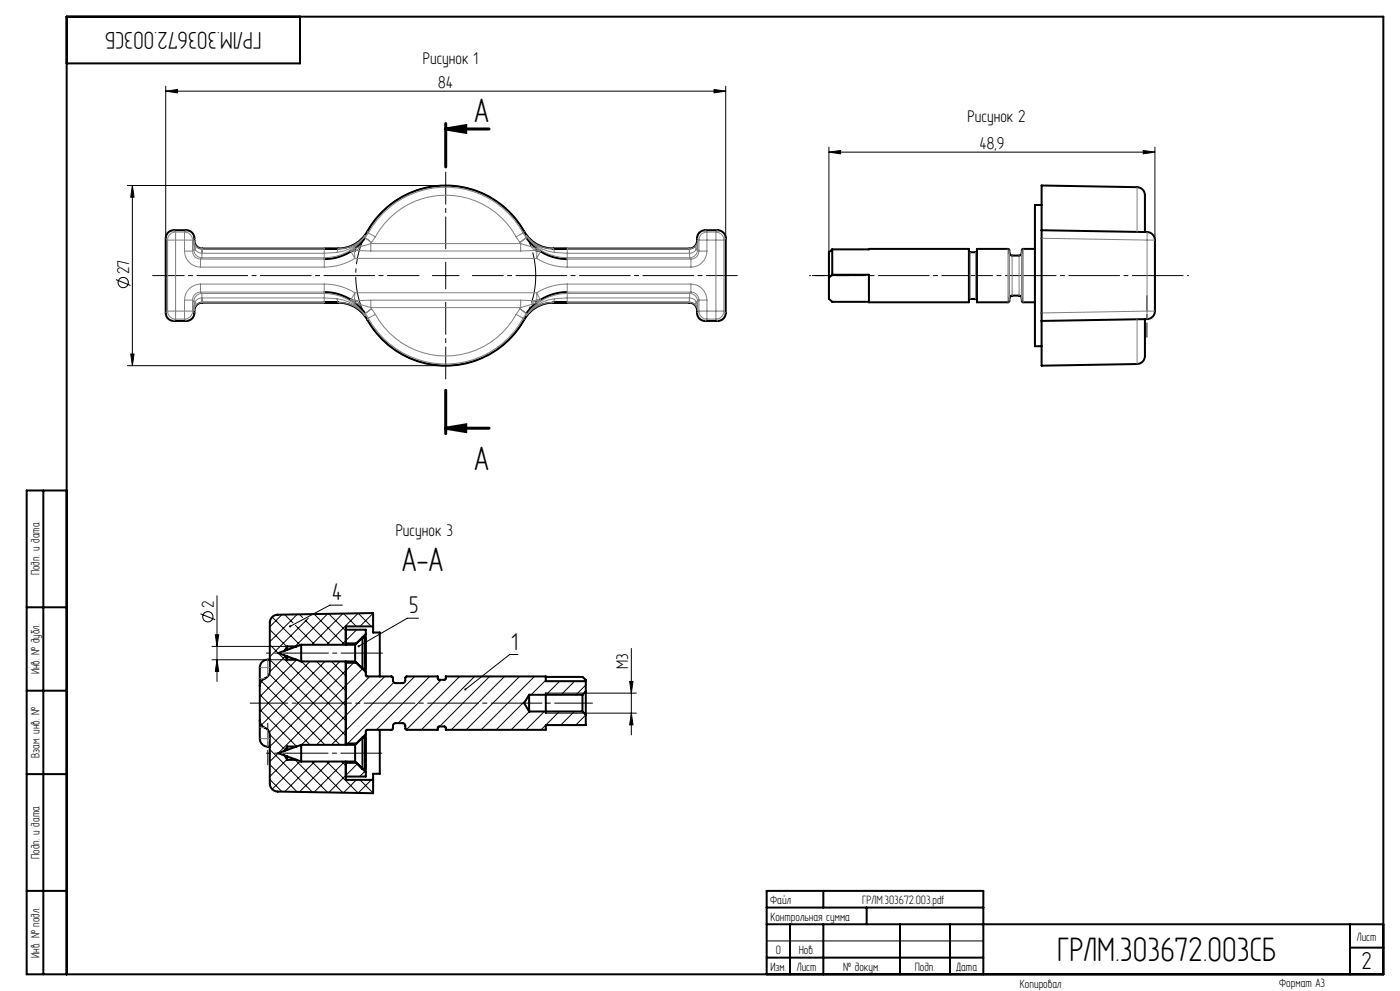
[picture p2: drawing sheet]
<svg xmlns="http://www.w3.org/2000/svg" width="420mm" height="297mm" viewBox="0 0 420 297" stroke-linecap="round" stroke-linejoin="round" font-family="sans-serif">
<g fill="none" stroke="#000" stroke-width=".3">
<path d="M49.7 27.3l3.5-.5v1zM49.7 25.8v45.6M49.7 27.3h168M214.2 26.8l3.5 .5-3.5 .5zM217.7 25.8v45.6M38.2 55.6h95.5M39.7 55.6v54M39.7 55.6l.5 3.5h-1zM248.7 45.6l3.5-.5v1zM248.7 44.1v39.1M248.7 45.6h97.8M343 45.1l3.5 .5-3.5 .5z"/>
<path d="M346.5 44.1v27.9M133.7 78.6v8M34.8 83.8l4.4 1.8M129.7 82.6h8M38.2 109.6h95.5M39.2 106.1h1l-.5 3.5zM65.1 178.6v25.6M60.2 184l4.4 1.7M63.6 193.7h22.5M63.6 197.7h22.5M64.6 190.2h1l-.5 3.5zM65.1 197.7l.5 3.5h-1z"/>
<path d="M80.9 188.7l5.2 5.1M80.9 193.2l22.8 22.8M80.9 197.7l22.8 22.8M81.6 184.9l8.5 8.4M84.6 184.2l-3.7 3.6M85.4 184.2l2.5 2.5M85.5 196.7l-4.6 4.6M88.6 187.4l5.8 5.8M89 197.7l-11.1 11.1M89.2 184.1l-8.3 8.2M89.8 184.1l1 1M90.5 198.2l13.2 13.3"/>
<path d="M91.5 185.8l7.4 7.4M92.5 185.3l-11.6 11.5M93 198.2l-15.1 15.1M94.4 184.2l9 9M94.9 198.2l8.8 8.8M97.5 198.2l-19.1 19.1M98.3 184l-9.8 9.7M98.6 184l5.1 5.1M99.4 198.2l4.3 4.3M102 198.2l-21.2 21.2M102.7 181.4h-3.7l-11.9 6.3M102.9 183.9l-9.4 9.3"/>
<path d="M103.1 183.9l3.8 3.8M106.1 198.6l-25.2 25.2M107 188.7l-4.5 4.5M107.4 183.8l-9.4 9.4M107.5 183.8l3.9 3.9M111.9 183.7l-3.9 4M125.6 185.3h-3.4l-14.6 8.4M155.4 196.2h-2.5l-13.3 10.4M189.4 194.3v25.9M77.9 208.2l15.1 15M77.9 212.6l11.1 11.1M78.4 204.1l19.1 19.1"/>
<path d="M80.8 202l21.2 21.2M108.8 200.4l-27.9 27.9M111 202.7l-20.5 20.5M115.4 202.7l-20.5 20.5M117.9 218.3l-.5 .4M118.2 204.5l-18.8 18.7M124.4 202.7l-20.1 20.1M128.9 202.7l-16 16M131.3 218.3l-.4 .4M132.4 203.7l-13 13M137.9 202.7l-16 16M142.4 202.7l-16 16"/>
<path d="M146.9 202.7l-15 15M151.4 202.7l-16 16M155.9 202.7l-16 16M157.8 209.7l-9 9M158.8 213.2l-5.5 5.5M160.4 202.7l-16 16M163.3 213.2l-5.5 5.5M163.7 213.7h11.5M163.7 207.7h11.5M163.7 203.8l-4.4 4.4M167.8 213.2l-5.5 5.5M167.9 204.2l-4.1 4"/>
<path d="M172.3 213.2l-4.1 4.1M172.4 204.2l-4.1 4M175.7 213.7h15.2M175.7 207.7h15.2M175.7 214.3l-3 3M175.7 205.3l-2.9 2.9M188.9 204.2h1l-.5 3.5zM189.4 213.7l.5 3.5h-1zM80.9 220.1l4.6 4.6M80.9 224.6l12.8 12.8M80.9 229.1l8.3 8.2M80.9 233.6l3.7 3.7"/>
<path d="M86.1 227.6l-5.2 5.1M88.5 227.7l9.8 9.8M90.1 228.1l-8.5 8.4M93.5 228.2l9.4 9.4M94.4 228.2l-9 9.1M98 228.2l9.4 9.5M98.9 228.2l-9.1 9.1M102.5 228.2l1.2 1.3M103.4 228.2l-9.2 9.2M106.9 233.7l-3.8 3.9M107.2 228.9l-8.6 8.6M108 233.7l3.9 4"/>
<path d="M109.5 231.2l-1.6 1.5M111.4 233.7l-3.9 4M230 282h65"/>
<circle cx="37" cy="84.7" r="1.54"/>
<circle cx="62.4" cy="184.8" r="1.54"/>
</g>
<path d="M163.7 208.2v5" fill="none" stroke="#000" stroke-width=".6" stroke-linecap="butt"/>
<path d="M133.7 38.7l6-1v2zM133.7 128.3l6-1v2z" fill="none" stroke="#000" stroke-width=".9" stroke-linecap="butt"/>
<path d="M159.5 74.7a27 27 0 0 0-45.2-10.9 27 27 0 0 0 12.4 44.9 27 27 0 0 0 33.2-32.6l-.4-1.4" fill="none" stroke="#000" stroke-width=".3" stroke-dasharray="15.2 1.3 1.3 1.3" stroke-dashoffset="-1" stroke-linecap="butt"/>
<g fill="none" stroke="#000" stroke-width=".6">
<path d="M90 5v14h-70M50.4 69.7l1.3-.7h4.2a2.76 2.76 0 0 1 2.5 3.6l.6 1.2 .8 .5 .9 .2h40.7a10 10 0 0 0 8.8-5.1 27 27 0 0 1 47.3 .4 10 10 0 0 0 8.5 4.7h40.7a2.76 2.76 0 0 0 2.5-3.6l.6-1.2 .8-.5 4.7-.2a2.4 2.4 0 0 1 2.4 2.4v22.4a2.4 2.4 0 0 1-2.4 2.4h-3.8a2.76 2.76 0 0 1-2.4-3.6l-.4-.8-.6-.7-1.4-.4h-40.7a10 10 0 0 0-8.7 5.1 27 27 0 0 1-47.4-.4 10 10 0 0 0-8.5-4.7h-40.7a2.76 2.76 0 0 0-2.4 3.6l-.7 1.2-.8 .5-4.7 .2a2.4 2.4 0 0 1-2.4-2.4v-22.4l.2-.9zM97.3 74.6h4.2M106.6 75l-1.1 .2a15.4 15.4 0 0 1-8.2 2.5M109.5 71.3l-1.4 1.7-1.7 1.5M157.9 71.3l1.4 1.7 1.7 1.5M160.8 75l1.1 .2a15.4 15.4 0 0 0 8.3 2.5M170.2 74.6h-4.3M249.7 74.7l41-.1v16h-30v-8.3h-11M249.7 74.7v7.6M249.7 74.7l-1 .9v7.6M290.7 75.2l.4 .4h1.7l.3-.4"/>
<path d="M310.5 74.6h-3.7l-.2 .3-.2 1.2-.7 .5-2.5-.1-.3-.5-.1-1.2-.3-.2h-9.4v16h9.4l.3-.3 .2-1.4 .6-.3 2.5 .1 .3 .4 .2 1.2 .2 .3h3.7M312.5 69v-13.4l28.6 .5a2.65 2.65 0 0 1 2.4 3.4v10M312.5 69v27.2M312.5 69l31.6 .6a2.4 2.4 0 0 1 2.4 2.4v21.2a2.4 2.4 0 0 1-2.4 2.4l-31.6 .6M312.5 61.4h-2v42.4h2M97.3 87.5a18 18 0 0 1 8.6 2.6h.7M101.5 90.6h-4.2M106.4 90.7l1.7 1.5 1.4 1.7M161 90.7l-1.7 1.5-1.4 1.7M165.9 90.6h4.3M170.2 87.5a18 18 0 0 0-8.7 2.6h-.7M248.7 83.2v6.4l1 .9h11"/>
<path d="M249.7 82.3l-1 .9M290.7 90l.4-.4h1.7l.3 .4M343.5 95.6v8.3a6.3 6.3 0 0 1-.7 4.5l-.8 .5-.9 .2-28.6 .5v-13.4M13 147v145M20 147h-12v145h407v-287h-395v287M8 182h12M80.9 197.7a2.52 2.52 0 0 0-3 2.4v5.5M85.3 196.4l.8 1.3M86.1 196.7v1M86.1 193.7v1.1M86.1 193.7h2.9M86.1 193.7l-.8 1.4"/>
<path d="M86.1 197.7h2.9M90.4 193.2v5M90.4 193.2l-6.9 2.5 6.9 2.5M90.4 198.2h16.1M90.4 193.2h16.1M103.7 198.2v25M103.7 192.8h3.2M103.7 198.6h3.2M103.7 188.7h6v1.3M106.5 193.2v5M106.5 198.2l3.2 3.2M108.7 191h.8v9.4h-.8z"/>
<path d="M109.7 190v11.4M109.7 190l-3.2 3.2M111.9 187.7h-8.2v5.5M8 207h12M77.9 215.9a2.86 2.86 0 0 0 2.2 2.6l.6 .8 .2 1v14.5a2.4 2.4 0 0 0 2.4 2.4l28.6 .5v-5.8h2v-13.2M77.9 215.9v5.5a2.5 2.5 0 0 0 3 2.4M77.9 205.6v10.3M109.7 201.4v1l.4 .3 7.5 .1 .2 .2 .2 1.3 .7 .4 2.5-.1 .4-.5 .1-1.1 .3-.3h9.3l.1 .8 .3 .2h1.8l.2-.3v-.7h30v1.5h12M113.9 202.7v-13.1h-2v-5.9l-28.6 .5a2.4 2.4 0 0 0-2.4 2.4v14.5a2.86 2.86 0 0 1-2.1 2.6l-.6 .8-.3 1.1M158.7 208.2v5M158.7 208.2l-1.5 2.5 1.5 2.5M158.7 208.2h16"/>
<path d="M158.7 213.2h16M163.7 207.7v.5M163.7 213.2v.5M163.7 202.9h11l1 .8v3.5M174.7 208.2v5M174.7 213.2l1 1M175.7 214.2v3.1h-12v1.4h-30v-.7l-.4-.3-1.7 .1-.3 .3v.6h-9.3l-.3-.2-.1-1.2-.4-.4-2.5-.2-.7 .5-.2 1.2-.2 .3h-7.5l-.4 .4v.9M175.7 207.2v7M175.7 207.2l-1 1M8 232h12M85.3 226.4l.8 1.3M86.1 223.7v1.1"/>
<path d="M86.1 226.7v1M86.1 223.7h2.9M86.1 223.7l-.8 1.4M86.1 227.7h2.9M90.4 223.2v5M90.4 223.2l-6.9 2.5 6.9 2.5M90.4 228.2h16.1M90.4 223.2h16.1M103.7 228.2v5.5h8.2M103.7 222.8h3.2M103.7 228.6h3.2M106.5 223.2v5"/>
<path d="M106.5 228.2l3.2 3.2M108.7 221h.8v9.4h-.8zM109.7 220v11.4M109.7 220l-3.2 3.2M109.7 231.4v1.3h-6M8 267h12M230 277h185M230 272h65M237 277v15M247 267v5M247 277v15M260 272v5"/>
<path d="M270 277v15M285 277v15M405 277v15M230 292v-25h65v25M230 287h65M405 284h10"/>
</g>
<path d="M254.7 82.6h-11" fill="none" stroke="#000" stroke-width=".3" stroke-dasharray="15.2 1.3 1.3 1.3" stroke-dashoffset="11.6"/>
<path d="M242.9 82.6h113.6" fill="none" stroke="#000" stroke-width=".3" stroke-dasharray="15.2 1.3 1.3 1.3" stroke-dashoffset="-1.6"/>
<path d="M344.1 88.6v12.5M80.3 216.7v12.5" fill="none" stroke="#000" stroke-width=".3" stroke-dasharray="15.2 1.3 1.3 1.3" stroke-dashoffset="10.9"/>
<path d="M86.1 195.7h-6.2M86.1 225.7h-6.2" fill="none" stroke="#000" stroke-width=".3" stroke-dasharray="15.2 1.3 1.3 1.3" stroke-dashoffset="14"/>
<path d="M86.1 195.7h28.6" fill="none" stroke="#000" stroke-width=".3" stroke-dasharray="15.2 1.3 1.3 1.3" stroke-dashoffset="2.8"/>
<path d="M86.1 225.7h28.4" fill="none" stroke="#000" stroke-width=".3" stroke-dasharray="15.2 1.3 1.3 1.3" stroke-dashoffset="2.9"/>
<path d="M75 210.7h102.7" fill="none" stroke="#000" stroke-width=".3" stroke-dasharray="15.2 1.3 1.3 1.3" stroke-dashoffset="3.9"/>
<path d="M133.7 74.6v-23M133.7 90.6v23" fill="none" stroke="#000" stroke-width=".3" stroke-dasharray="15.2 1.3 1.3 1.3" stroke-dashoffset="5.6"/>
<path d="M125.7 82.6h-79.9" fill="none" stroke="#000" stroke-width=".3" stroke-dasharray="15.2 1.3 1.3 1.3" stroke-dashoffset="5.7"/>
<path d="M141.7 82.6h79.5" fill="none" stroke="#000" stroke-width=".3" stroke-dasharray="15.2 1.3 1.3 1.3" stroke-dashoffset="6"/>
<path d="M133.7 38.7h13M133.7 37v13M133.7 117v13M133.7 128.3h13" fill="none" stroke="#000" stroke-width=".9"/>
<g fill="#000">
<path d="M49.7 27.3l3.5-.5v1zM214.2 26.8l3.5 .5-3.5 .5zM248.7 45.6l3.5-.5v1zM343 45.1l3.5 .5-3.5 .5z"/>
<path d="M133.7 38.7l6-1v2zM133.7 128.3l6-1v2z"/>
<path d="M39.2 106.1h1l-.5 3.5zM39.7 55.6l.5 3.5h-1z"/>
<path d="M64.6 190.2h1l-.5 3.5zM65.1 197.7l.5 3.5h-1zM188.9 204.2h1l-.5 3.5zM189.4 213.7l.5 3.5h-1z"/>
<path d="M139.4 206.4l-.1 .4 .3-.2-.3 .2a.33 .33 0 0 0 .5 .1 .33 .33 0 0 0 .1-.5 .33 .33 0 0 0-.5 0zM86.8 187.5v.4l.3-.2-.3 .2a.33 .33 0 0 0 .4 .1 .33 .33 0 0 0 .1-.5 .33 .33 0 0 0-.5 0zM107.3 193.5v.3l.3-.1-.3 .1a.33 .33 0 0 0 .5 .2 .33 .33 0 0 0 0-.5 .33 .33 0 0 0-.5 0z"/>
</g>
<g fill="none" stroke="#808080" stroke-width=".3">
<path d="M341.1 56.1v13.4M49.7 71.4l.6 .6M50.3 72h2.4M50.3 72v21.2M52.1 69l.6 .6M52.7 69.6v2.4M52.7 69.6a2.4 2.4 0 0 0-2.4 2.4M52.7 72h2.7M52.7 72v21.2M52.7 69.6h2.7M55.4 75.3a4.8 4.8 0 0 0 4.8 4.8M55.4 75.3h2.4"/>
<path d="M55.4 69.6v2.4M55.4 69.6a2.4 2.4 0 0 1 2.4 2.4M55.4 72h2.4M55.4 72v3.3M55.9 69l-.5 .6M57.8 75.3a2.4 2.4 0 0 0 2.4 2.4M57.8 72v3.3M58.2 74.8a2.4 2.4 0 0 0 2.4 2.4M58.2 72.2l.4 2.6M58.2 72.2l.4 1.3M58.2 74.8h.4M58.2 74.8l-.4 .5"/>
<path d="M58.2 72.2v2.6M58.3 71.4l-.5 .6M58.3 72.1l-.1 .1M58.6 74.8a2.45 2.45 0 0 0 2 1.1M58.6 73.5l.2 .6-.2 .7M58.6 73.5a2.5 2.5 0 0 0 2 1.1M60.2 77.7v2.4M60.2 77.7h37.1M60.6 75.9v1.3M60.6 77.2l-.4 .5M60.6 77.2h36.7M60.6 75.9h.1"/>
<path d="M60.6 74.6v1.3M60.6 74.6h.1M60.6 74.6h36.7v1.3M60.6 75.9h36.7M60.7 74.5l-.1 .1M97.3 77.7v2.4M97.3 75.9v1.3M97.3 77.2v.5M101.1 75.7l-3.8 .2M101.4 74.5l.1 .1M101.5 74.6l-.4 1.1M105.3 75.3v.1"/>
<path d="M105.3 75.4l1.2 2M106.3 75l-1 .3M106.3 75h.1M106.3 75l.2 2.4M106.4 74.5l-.2 .3 .1 .2M106.4 74.5l-1.1 .8M106.5 77.4a17.5 17.5 0 0 1-9.2 2.7M106.5 77.4h54.5M107.9 74a1.53 1.53 0 0 1-1.3 1l4.6 .2M107.9 74l-1.5 .5M109.5 70.7a14.7 14.7 0 0 1-12.2 6.5M109.5 70.7v.1a12.1 12.1 0 0 1-8.4 4.9"/>
<path d="M109.5 70.7v.6M109.5 71.3l2 1.4M109.6 70.6h-.1a10.1 10.1 0 0 1-8 4M109.6 70.6l-.1 .1M109.6 70.6v.6M109.6 71.2l-.1 .1M109.6 71.2l1.9 1.5M110.2 69.4l.3 .4M110.5 69.8l2.1 1.2M110.5 69.8a26.5 26.5 0 0 1 46.4 0M110.5 69.8l-.9 1.4M111.2 73l-3.3 1"/>
<path d="M111.2 73v2.2M111.2 75.2h45M111.2 73h45M111.5 72.7l-.3 .3M112.6 71a24.1 24.1 0 0 1 42.2 0M112.6 71l-1.1 1.7M154.8 71l1.2 1.7M156 72.7l.2 .3M156.2 73v2.2M156.2 73l3.4 1M156.9 69.8l-2.1 1.2M156.9 69.8l.9 1.4"/>
<path d="M157.3 69.4l-.4 .4M157.8 71.2l-1.8 1.5M157.8 71.2l.1 .1M157.9 70.6a10.1 10.1 0 0 0 8 4M157.9 70.6v.1M157.9 70.6l-.1 .6M157.9 71.3l-1.9 1.4M157.9 70.7a14.7 14.7 0 0 0 12.3 6.5M157.9 70.7l.1 .1a12.1 12.1 0 0 0 8.3 4.9M157.9 70.7v.6M159.6 74a1.53 1.53 0 0 0 1.2 1l-4.6 .2M159.6 74l1.4 .5"/>
<path d="M161 77.4a17.5 17.5 0 0 0 9.2 2.7M161 74.5l.3 .3-.2 .2M161 74.5l1.2 .8M161.1 75l-.1 2.4M161.1 75l1.1 .3M161.1 75h.1M162.2 75.4l-1.2 2M162.2 75.3v.1M165.9 74.6l.4 1.1M166 74.5l-.1 .1M166.3 75.7l3.9 .2M170.2 77.7v2.4"/>
<path d="M170.2 75.9v1.3M170.2 77.7h37.1M170.2 77.2v.5M170.2 77.2h36.7M170.2 75.9h36.6M206.7 74.5l.1 .1M206.8 74.6h-36.6v1.3M206.8 74.6v1.3M206.8 74.6l.1 1.3M206.8 74.6h.1M206.9 75.9v1.3M206.9 77.2l.4 .5"/>
<path d="M206.9 75.9h-.1M207.3 77.7v2.4M208.8 73.5a2.5 2.5 0 0 1-2 1.1M208.8 73.5l-.1 .6 .1 .7M208.8 74.8h.5M208.8 74.8a2.45 2.45 0 0 1-1.9 1.1M209.1 71.4l.6 .6M209.1 72.1l.2 .1M209.3 74.8a2.4 2.4 0 0 1-2.4 2.4M209.3 72.2l-.5 2.6M209.3 72.2l-.5 1.3M209.3 74.8l.4 .5"/>
<path d="M209.3 72.2v2.6M209.7 72h2.4M209.7 75.3h2.4M209.7 75.3a2.4 2.4 0 0 1-2.4 2.4M209.7 72v3.3M211.5 69l.6 .6M212.1 75.3a4.8 4.8 0 0 1-4.8 4.8M212.1 69.6a2.4 2.4 0 0 0-2.4 2.4M212.1 69.6v2.4M212.1 72v3.3M212.1 72h2.7M212.1 69.6h2.7"/>
<path d="M214.8 72h2.4M214.8 69.6a2.4 2.4 0 0 1 2.4 2.4M214.8 69.6v2.4M214.8 72v21.2M215.3 69l-.5 .6M217.2 72v21.2M217.7 71.4l-.5 .6M291.1 75.6v14M292.7 75.6v14M302.4 74.6v16M302.8 75v15.2M302.8 75.8v13.6"/>
<path d="M303.6 76.6v12M305.7 76.6v12M306.5 75.8v13.6M306.6 75v15.2M307 74.6v16M312.5 71.4l31.6 .6M344.1 69.6v2.4M344.1 72h2.4M344.1 72v21.2M50.3 93.2a2.4 2.4 0 0 0 2.4 2.4M50.3 93.2h2.4M50.3 93.2l-.6 .6"/>
<path d="M52.7 93.2v2.4M52.7 93.2h2.7M52.7 95.6h2.7M52.7 95.6l-.6 .6M55.4 93.2h2.4M55.4 89.9h2.4M55.4 93.2v2.4M55.4 89.9v3.3M55.4 95.6l.5 .6M57.8 93.2a2.4 2.4 0 0 1-2.4 2.4M57.8 89.9v3.3M57.8 89.9l.4 .4"/>
<path d="M57.8 93.2l.5 .6M58.2 90.3h.4M58.2 92.9l.1 .2M58.2 90.3v2.6M58.6 90.3l-.4 2.6M58.6 90.3l.2 .8-.2 .6M58.6 91.7l-.4 1.2M60.2 85.1a4.8 4.8 0 0 0-4.8 4.8M60.2 85.1v2.4M60.2 87.5a2.4 2.4 0 0 0-2.4 2.4M60.2 80.1h37.1M60.2 85.1h37.1"/>
<path d="M60.2 87.5h37.1M60.2 87.5l.4 .4M60.6 87.9a2.4 2.4 0 0 0-2.4 2.4M60.6 87.9v1.4M60.6 89.3a2.45 2.45 0 0 0-2 1M60.6 89.3v1.3M60.6 87.9h36.7M60.6 90.6h-.2a2.51 2.51 0 0 0-1.8 1.1M60.6 89.3h36.7M60.6 89.3h.1M60.6 90.6h.1M60.6 90.6l.1 .1"/>
<path d="M97.3 85.1v2.4M97.3 85.1a17.5 17.5 0 0 1 9.2 2.6M97.3 87.9a14.7 14.7 0 0 1 12.2 6.6M97.3 87.9v1.4M97.3 89.3v1.3h-36.7M97.3 87.5v.4M97.3 89.3l3.8 .2M101.1 89.5l.4 1.1M101.1 89.5a12.2 12.2 0 0 1 8.4 5M101.5 90.6a10.2 10.2 0 0 1 8.1 4M101.5 90.6l-.1 .1M105.3 89.8l1 .3"/>
<path d="M105.3 89.8l1.1 .9M105.3 89.8h.1M106.3 90.1l-.1 .3 .2 .3M106.3 90.1h.1M106.4 90.7l1.5 .5M106.5 87.7l-1.2 2.1M106.5 87.7l-.2 2.4M106.5 87.7h54.5M107.9 91.2l3.3 1M109.5 94.5l.1 .1M109.5 93.9l.1 .1M109.5 93.9v.6"/>
<path d="M109.6 94l.9 1.4M109.6 94v.6M110.5 95.4a26.5 26.5 0 0 0 46.4 0M110.5 95.4l-.3 .4M111.2 90l-4.6 .1a1.53 1.53 0 0 1 1.3 1.1M111.2 90v2.2M111.2 92.2l.3 .3M111.2 90h45M111.2 92.2h45M111.5 92.5l-2 1.4M111.5 92.5l-1.9 1.5M111.5 92.5l1.1 1.7"/>
<path d="M112.6 94.2l-2.1 1.2M112.6 94.2a24.1 24.1 0 0 0 42.2 0M154.8 94.2l2.1 1.2M156 92.5l1.9 1.4M156 92.5l1.8 1.5M156 92.5l-1.2 1.7M156.2 90l4.6 .1a1.53 1.53 0 0 0-1.2 1.1M156.2 90v2.2M156.2 92.2l-.2 .3M156.9 95.4l.4 .4M157.8 94l-.9 1.4M157.8 94l.1 .6"/>
<path d="M157.9 93.9l-.1 .1M157.9 93.9v.6M157.9 94.5v.1M159.6 91.2l-3.4 1M161 87.7l.1 2.4M161 87.7l1.2 2.1M161 90.7l-1.4 .5M161.1 90.1h.1M161.1 90.1l.2 .3-.3 .3M162.2 89.8h.1M162.2 89.8l-1.1 .3M162.2 89.8l-1.2 .9"/>
<path d="M165.9 90.6a10.2 10.2 0 0 0-8 4M165.9 90.6l.1 .1M166.3 89.5a12.2 12.2 0 0 0-8.4 5M166.3 89.5l-.4 1.1M170.2 85.1v2.4M170.2 85.1a17.5 17.5 0 0 0-9.2 2.6M170.2 87.9a14.7 14.7 0 0 0-12.3 6.6M170.2 87.9v1.4M170.2 89.3v1.3h36.6M170.2 80.1h37.1M170.2 85.1h37.1M170.2 87.5h37.1"/>
<path d="M170.2 87.5v.4M170.2 87.9h36.7M170.2 89.3l-3.9 .2M170.2 89.3h36.6M206.8 89.3v1.3M206.8 89.3h.1M206.8 90.6l-.1 .1M206.8 90.6h.1M206.8 90.6h.2a2.51 2.51 0 0 1 1.8 1.1M206.9 87.9a2.4 2.4 0 0 1 2.4 2.4M206.9 87.9v1.4M206.9 89.3a2.45 2.45 0 0 1 1.9 1"/>
<path d="M206.9 89.3l-.1 1.3M207.3 85.1a4.8 4.8 0 0 1 4.8 4.8M207.3 85.1v2.4M207.3 87.5a2.4 2.4 0 0 1 2.4 2.4M207.3 87.5l-.4 .4M208.8 91.7l.5 1.2M208.8 90.3l.5 2.6M208.8 90.3h.5M208.8 90.3l-.1 .8 .1 .6M209.3 92.9l-.2 .2M209.3 90.3v2.6M209.7 93.2h2.4"/>
<path d="M209.7 89.9h2.4M209.7 93.2a2.4 2.4 0 0 0 2.4 2.4M209.7 89.9v3.3M209.7 89.9l-.4 .4M209.7 93.2l-.6 .6M212.1 93.2v2.4M212.1 89.9v3.3M212.1 93.2h2.7M212.1 95.6h2.7M212.1 95.6l-.6 .6M214.8 93.2h2.4M214.8 93.2v2.4"/>
<path d="M214.8 95.6l.5 .6M217.2 93.2a2.4 2.4 0 0 1-2.4 2.4M217.2 93.2l.5 .6M341.1 95.7v13.4M344.1 93.2v2.4M344.1 93.2h2.4M344.1 93.2l-31.6 .6M80.3 197.7v2.4M77.9 218.1h1.5M77.9 203.4h1.5M77.9 200.1h2.4M80.3 200.1v2.7"/>
<path d="M80.3 218.7v2.7M80.9 200.1h-.6M77.9 221.4h2.4M80.3 221.4v2.4M80.3 221.4h.6"/>
</g>
<g font-size="11">
<text x="142.2" y="36.7">A</text>
<text x="142.2" y="140.9">A</text>
<text x="120.5" y="171.1">A-A</text>
<text x="317.2" y="288">ГРЛМ.303672.003СБ</text>
</g>
<g font-size="7.8">
<text x="78.4" y="9.5" transform="rotate(-180 78.4 9.5)">ГРЛМ.303672.003СБ</text>
<text x="99.5" y="179.9">4</text>
<text x="122.7" y="183.8">5</text>
<text x="153.5" y="194.7">1</text>
<text x="408.4" y="290.5">2</text>
</g>
<g font-size="5.5">
<text x="126.8" y="19.2">Рисунок 1</text>
<text x="131.5" y="26.3">84</text>
<text x="290.3" y="36.6">Рисунок 2</text>
<text x="293.8" y="44.6">48,9</text>
<text x="38.7" y="82.1" transform="rotate(-90 38.7 82.1)">27</text>
<text x="118.7" y="160.7">Рисунок 3</text>
<text x="64.1" y="182.3" transform="rotate(-90 64.1 182.3)">2</text>
<text x="188.4" y="200.6" transform="rotate(-90 188.4 200.6)">M3</text>
</g>
<g font-size="3.9">
<text x="11.9" y="172.4" transform="rotate(-90 11.9 172.4)">Подп. и дата</text>
<text x="11.9" y="202.1" transform="rotate(-90 11.9 202.1)">Инв. № дубл.</text>
<text x="11.9" y="227.2" transform="rotate(-90 11.9 227.2)">Взам. инв. №</text>
<text x="11.9" y="257.4" transform="rotate(-90 11.9 257.4)">Подп. и дата</text>
<text x="231.1" y="270.9">Файл</text>
<text x="231.1" y="275.9">Контрольная сумма</text>
<text x="258.7" y="270.9">ГРЛМ.303672.003.pdf</text>
<text x="407" y="281.9">Лист</text>
<text x="11.9" y="287.1" transform="rotate(-90 11.9 287.1)">Инв. № подл.</text>
<text x="232.7" y="285.9">0</text>
<text x="239.6" y="285.9">Нов.</text>
<text x="231.1" y="290.9">Изм.</text>
<text x="239" y="290.9">Лист</text>
<text x="253" y="290.9">№ докум.</text>
<text x="274.4" y="290.9">Подп.</text>
<text x="286.9" y="290.9">Дата</text>
<text x="306" y="296">Копировал</text>
<text x="383.8" y="295.9">Формат A3</text>
</g>
</svg>
